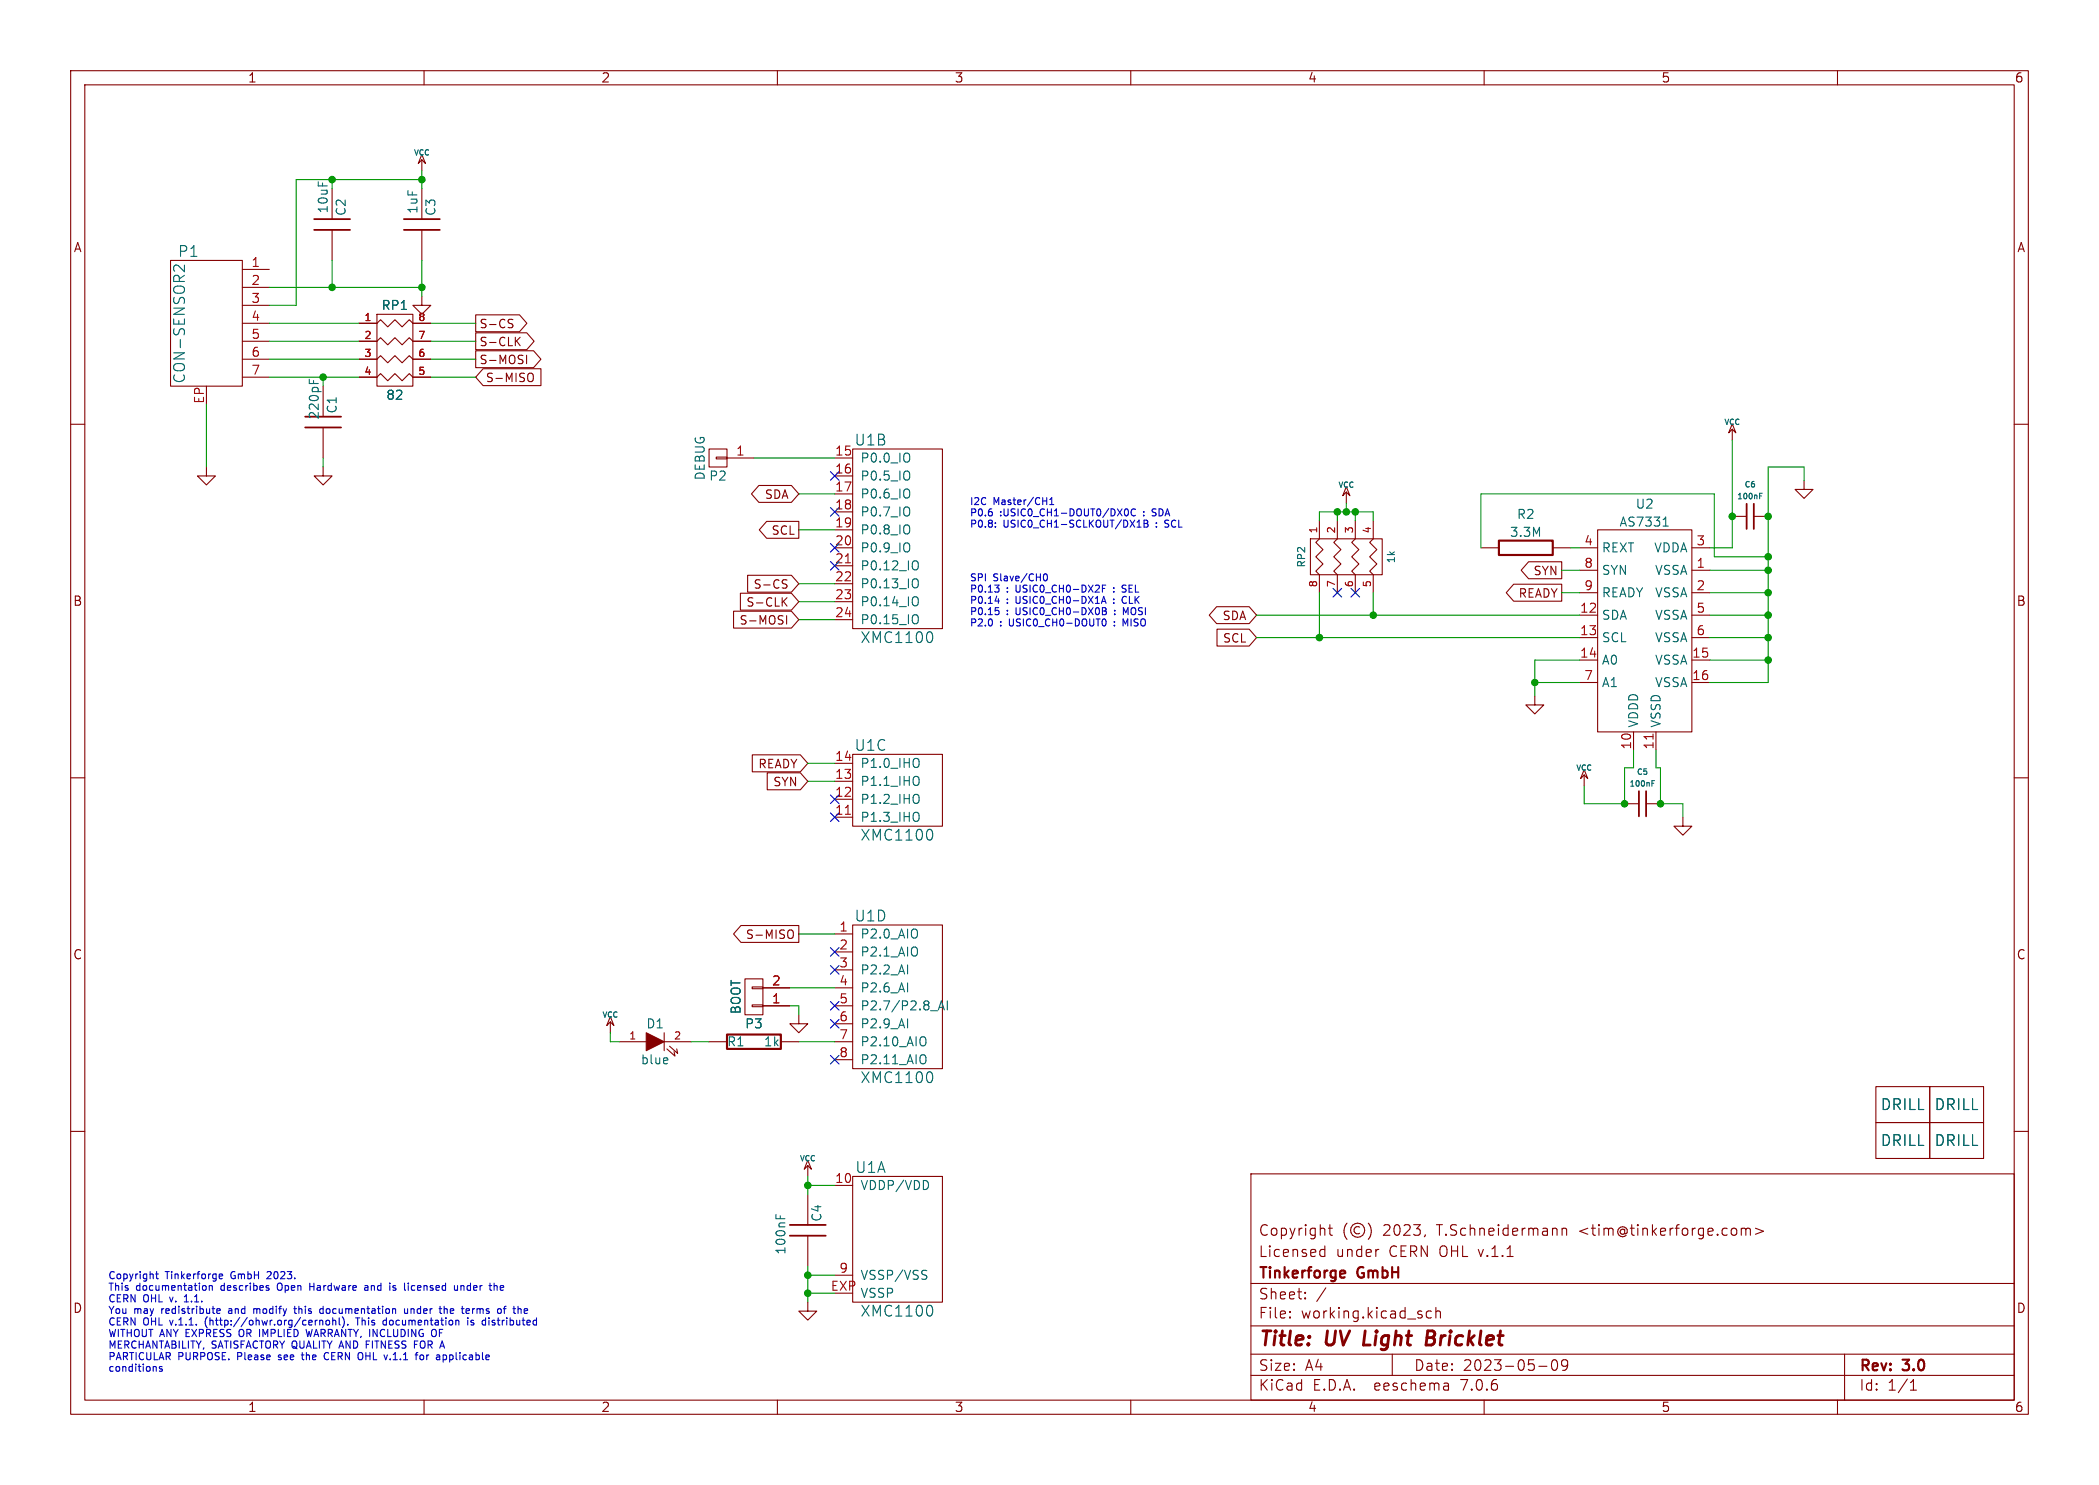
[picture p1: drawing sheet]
<svg xmlns="http://www.w3.org/2000/svg" width="297mm" height="210mm" viewBox="0 0 297 210" stroke-linecap="round" stroke-linejoin="round" font-family="sans-serif">
<g fill="none" stroke="#840000" stroke-width=".15">
<path d="M10 10h277v190h-277zM12 12h273v186h-273zM60 10v2M110 10v2M160 10v2M210 10v2M260 10v2M24.1 36.8h10.2v17.8h-10.2zM34.3 38.1h3.8M47 26.7v4.3M47 32.5v4.3M59.7 21.8l.5 1.3-.5-.5-.5 .5z"/>
<path d="M59.7 22.6v1.5M59.7 26.7v4.3M59.7 32.5v4.3M10 60h2M34.3 45.7h3.8M34.3 48.3h3.8M34.3 50.8h3.8M34.3 53.3h3.8M34.3 40.6h3.8M34.3 43.2h3.8M45.7 54.6v4.3M50.8 53.3h2.5l.5-.5 1.1 1 1-1 1 1 1-1 .5 .5h2.6"/>
<path d="M50.8 50.8h2.5l.5-.5 1.1 1 1-1 1 1 1-1 .5 .5h2.6M50.8 48.3h2.5l.5-.5 1.1 1 1-1 1 1 1-1 .5 .5h2.6M50.8 45.7h2.5l.5-.5 1.1 1 1-1 1 1 1-1 .5 .5h2.6M53.3 44.5h5.1v10.1h-5.1zM59.7 41.9v1.3h1.3l-1.3 1.3-1.3-1.3h1.3M67.3 47.1h7.2l1.1 1.2-1.1 1.2h-7.2zM67.3 49.6h8.2l1 1.2-1 1.2h-8.2zM67.3 44.5h6.2l1.1 1.2-1.1 1.2h-6.2zM68.4 52.1h8.1v2.4h-8.1l-1.1-1.2zM72.1 45.7l.4 .1 .1 .3-.3 .2h-.2M72.1 45.2h.5M73.1 48.2l.5 .7"/>
<path d="M73.6 47.7l-.7 .7M74.5 50.2v1.2M74.9 52.8a.4 .4 0 0 1 .6 .4v.4a.4 .4 0 0 1-.6 .4M245.1 59.9l.5 1.3-.5-.5-.5 .5zM285 60h2M29.2 66v1.3h1.3l-1.3 1.3-1.3-1.3h1.3M45.7 66v1.3h1.3l-1.3 1.3-1.3-1.3h1.3M45.7 60.5v4.3M100.3 63.5h2.6v2.5h-2.6zM101.3 64.6h1.6v.3h-1.6zM102.9 64.8h3.8M107.4 68.7h4.6l1 1.2-1 1.1h-4.6l-1.1-1.1z"/>
<path d="M108.5 73.7h4.5v2.4h-4.5l-1.1-1.2zM118.1 77.5h2.5M118.1 64.8h2.5M118.1 67.3h2.5M118.1 69.9h2.5M118.1 72.4h2.5M118.1 74.9h2.5M120.6 63.5h12.7v25.4h-12.7zM185.4 76.2h10.2v5.1h-10.2zM186.7 73.7v2.5l-.5 .5 1 1-1 1 1 1.1-1 1 .5 .5v2.5M189.2 73.7v2.5l-.5 .5 1 1-1 1 1 1.1-1 1 .5 .5v2.5M190.5 68.8l.5 1.3-.5-.5-.5 .5z"/>
<path d="M190.5 69.6v1.5M191.8 73.7v2.5l-.5 .5 1 1-1 1 1 1.1-1 1 .5 .5v2.5M194.3 73.7v2.5l-.5 .5 1 1-1 1 1 1.1-1 1 .5 .5v2.5M209.5 77.5h2.6M216.3 79.4h4.7v2.4h-4.7l-1.1-1.2zM219.7 77.5h2.5M223.5 77.5h2.6M226.1 74.9h13.3v28.6h-13.3zM239.4 77.5h2.5M245.1 60.7v1.5M245.1 73h2M248.2 73h2"/>
<path d="M255.3 67.9v1.3h1.2l-1.2 1.3-1.3-1.3h1.3M103.8 86.4h8.2l1 1.2-1 1.2h-8.2zM104.8 83.9h7.2l1 1.2-1 1.2h-7.2zM105.8 81.4h6.2l1 1.2-1 1.1h-6.2zM110.8 85l.6 .7M110.9 82.6l.3 .1 .2 .3-.3 .2h-.3M110.9 82h.5M111.3 87.1v1.2M111.4 84.5l-.7 .7M118.1 80h2.5M118.1 82.6h2.5M118.1 85.1h2.5"/>
<path d="M118.1 87.6h2.5M172.1 85.8h4.7l1 1.2-1 1.2h-4.7l-1-1.2zM172.2 89h4.6l1 1.2-1 1.2h-4.6zM214.2 82.6h6.8v2.4h-6.8l-1.1-1.2zM217.2 98.4v1.3h1.2l-1.2 1.3-1.3-1.3h1.3M223.5 80.6h2.6M223.5 87h2.6M223.5 90.2h2.6M223.5 93.3h2.6M223.5 96.5h2.6M223.5 83.8h2.6M239.4 80.6h2.5"/>
<path d="M239.4 87h2.5M239.4 90.2h2.5M239.4 93.3h2.5M239.4 96.5h2.5M239.4 83.8h2.5M10 110h2M106.4 106.7h6.8l1.1 1.3-1.1 1.2h-6.8zM108.6 109.3h4.6l1.1 1.2-1.1 1.2h-4.6zM118.1 115.6h2.5M118.1 113h2.5M118.1 110.5h2.5M118.1 108h2.5"/>
<path d="M120.6 106.7h12.7v10.1h-12.7zM224.2 108.8l.5 1.3-.5-.5-.6 .5zM224.2 109.6v1.5M229.9 113.7h2M231.1 103.5v2.5M232.9 113.7h2M234.3 103.5v2.5M238.1 115.6v1.2h1.3l-1.3 1.3-1.2-1.3h1.2M285 110h2M104.8 130.9h8.2v2.4h-8.2l-1-1.2zM105.4 138.4h2.5v5.1h-2.5zM106.4 139.6h1.5v.2h-1.5z"/>
<path d="M107.9 139.7h3.9M111.7 131.5a.4 .4 0 0 1 .6 .4v.4a.4 .4 0 0 1-.6 .4M118.1 132.1h2.5M118.1 134.6h2.5M118.1 137.2h2.5M118.1 139.7h2.5M120.6 130.8h12.7v20.3h-12.7zM10 160h2M86.4 143.8l.5 1.2-.5-.5-.5 .5zM86.4 144.5v1.6M87.6 147.3h3.8M94 147.3h3.8"/>
<path d="M94 146.1v2.5M94.4 148.3l1.1 1.1-.1-.7M94.7 148l1.2 1-.1-.7M100.3 147.3h2.6M106.4 142.1h1.5v.3h-1.5zM107.9 142.2h3.9M110.5 147.3h2.5M113 143.5v1.3h1.3l-1.3 1.3-1.2-1.3h1.2M118.1 142.2h2.5M118.1 144.8h2.5M118.1 147.3h2.5M118.1 149.9h2.5"/>
<path d="M265.4 158.8h7.6v5h-7.6zM265.4 153.7h7.6v5.1h-7.6zM273 158.8h7.7v5h-7.7zM273 153.7h7.7v5.1h-7.7zM285 160h2M114.3 164.1l.5 1.3-.5-.6-.5 .6zM114.3 164.8v1.6M114.3 168.9v4.3M114.3 174.8v4.3M118.1 167.6h2.5M120.6 166.4h12.7v17.8h-12.7zM177 166h108v32h-108z"/>
<path d="M186.9 177.6l.1 .1 .5-.1M186.9 176.8l.1-.1 .5 .1M187.5 176.2v1.5M188 173.7h.5M188.2 173.2v1.3v.1l.3 .1M190.6 173a1.72 1.72 0 0 0 0 2.3M192.4 173.6a.52 .52 0 0 0-.8 .4 .52 .52 0 0 0 .8 .4M193.6 173a1.72 1.72 0 0 1 0 2.3M195 176.7h.1M201.7 174.6l-.2 .3M221 173.8a.37 .37 0 0 1 .7 .1v.8M221 173.7v1"/>
<path d="M246.4 173.8a.37 .37 0 0 1 .6 .1M246.4 173.7v1M247 173.9l.2-.2 .4 .1 .1 .9M247 173.9v.8M248.4 173.7l1.1 .4-1.1 .5M60 198v2M110 198v2M114.3 184.2v1.2h1.3l-1.3 1.3-1.3-1.3h1.3M118.1 180.3h2.5M160 198v2M177 194.5h108M177 191.5h108"/>
<path d="M177 187.5h108M177 181.5h108M182.5 186.3h.1l-.1 .1M182.5 186.3v.1M182.5 185.5v.1M182.5 185.5h.1l-.1 .1M184.7 183.6v.1M184.7 183.6h-.1l.1 .1M184.7 182.8v.1M184.7 182.8h-.1l.1 .1M187.6 182.1l-1.3 2M197 191.5v3"/>
<path d="M202.5 185.5l-.4-.1-.3 .3v.4l.2 .2 .1 .1 .4-.1M203.2 185.5a.37 .37 0 0 1 .6 .1v.8M203.2 184.9v1.5M204.9 195.7l.1 .9M205 196.5l-.2 .1M205 196h-.2M210 198v2M217.7 193.2h1.2M219.7 192.4a.36 .36 0 0 1 .3-.1 .36 .36 0 0 1 .3 .3 .77 .77 0 0 1-.4 1.2 .91 .91 0 0 1-.2-1.4zM221.8 192.9l-.3 .3h-.3l-.2-.3v-.3l.1-.2 .4-.1 .2 .1a.99 .99 0 0 1-.3 1.4h-.3M260 198v2M261 191.5v6.5"/>
<path d="M270.3 196.6h.9M270.3 195.5l.4-.4v1.5"/>
<circle cx="192.1" cy="174" r="1"/>
</g>
<path d="M201.9 189.2h.7M202.6 189.2l.2 .1M202.7 188.2h-.7l-.2 2h.7l.2-.1M202.8 189.1l-.2 .1" fill="none" stroke="#840000" stroke-width=".4"/>
<path d="M212.1 76.5h7.6v2h-7.6zM102.9 146.3h7.6v2h-7.6zM190.1 179.7l.2 .1v.2l-.7 .2M190.3 180.6l-.2 .1" fill="none" stroke="#840000" stroke-width=".3"/>
<g fill="none" stroke="#006464" stroke-width=".15">
<path d="M26.1 37.5v.9l-.9-.8a.41 .41 0 0 0-.6 .2v.3M43.8 53.6v.6M44.4 53.8v.4M128.7 64.3v.9M128.7 66.8v.9M128.7 69.3v.9M128.7 71.9v.9M128.7 74.4v.9M128.7 77v.9M129.6 79.3l.1 .1a.81 .81 0 0 1-.1 1.2M235.3 74.4h.8M235.6 73.3l.1-.2v1.3"/>
<path d="M249 70.1h.2M249 69.8h.4M129.6 81.9h.1a.81 .81 0 0 1-.1 1.2M129.6 84.4l.1 .1a.81 .81 0 0 1-.1 1.2M129.6 86.9l.1 .1a.81 .81 0 0 1-.1 1.2M131.8 89.4a1.14 1.14 0 0 1 0 1.4M129.9 114.9a.9 .9 0 0 1 0 1.2M129.9 107.3a.9 .9 0 0 1 0 1.2M129.9 109.9a.9 .9 0 0 1 0 1.1M129.9 112.4a.9 .9 0 0 1 0 1.1M131.8 117.4a1.14 1.14 0 0 1 0 1.3M233.7 110.8h.3"/>
<path d="M233.7 110.4h.4M94.4 149.7l.1 .2-.6 .1M130.8 146.7a.9 .9 0 0 1 0 1.1M130.8 149.2a.9 .9 0 0 1 0 1.2M131.7 142.9h1M131.8 151.6a1.14 1.14 0 0 1 0 1.4M132.8 142.8l.4-1.3 .4 1.3M132.9 142.5h.6M134 141.5v1.3M109.8 171.7v.6M110.4 171.9v.4M130.7 179.6l.4 .1"/>
<path d="M131.3 167.3v.6M130.9 180.3l.2 .3v.2l-.2 .1M131.8 184.7a1.14 1.14 0 0 1 0 1.3"/>
</g>
<path d="M44.4 31h5.1M44.4 32.5h5.1M57.1 31h5.1M57.1 32.5h5.1M43.2 58.9h5.1M43.2 60.5h5.1M247.1 71.2v3.6M248.2 71.2v3.6M231.9 111.9v3.5M232.9 111.9v3.5M111.8 173.2h5M111.8 174.8h5" fill="none" stroke="#840000" stroke-width=".25"/>
<path d="M119.6 79.6h.7M119.6 115.2h.7M233.9 103.8v.7" fill="none" stroke="#a90000" stroke-width=".15"/>
<path d="M91.4 146.1l2.6 1.2-2.6 1.3z" fill="#840000" stroke="#840000" stroke-width=".15"/>
<g fill="none" stroke="#0000c2" stroke-width=".15">
<path d="M140.8 74.5v.1M140.8 73.9v.1M148.5 71.4h.6M148.5 70.7l.3-.3v1M159.1 72.3l.2-.3a.53 .53 0 0 1 .4 .5 .53 .53 0 0 1-.4 .5l-.2-.4M160.7 72.1a.47 .47 0 0 0-.7 .3 .47 .47 0 0 0 .5 .6l.2-.1M160.9 74.6h.6M160.9 73.8l.3-.2v1M161.9 73.6v1l.5-.1v-.3l-.2-.2M161.9 74h.3M162.2 73.6l.2 .1-.2 .3M163 72.9l.2 .1"/>
<path d="M163.1 72l-.1 .2 .1 .2M164.8 74.5l.1 .1M164.9 73.6l-.1 .1 .1 .3M140.8 85h.6M140.8 85.9h.5M141.2 83.1l.2 .2v.2l-.2 .2M141.2 86.3l.2 .2v.2l-.2 .2M141.3 84.7v.6M141.4 82.7l-.4 .4M147.7 81.2h.2a.53 .53 0 0 1 .3 .4 .53 .53 0 0 1-.3 .5l-.3-.3zM155.8 85.3l.4-1 .3 1M155.9 85h.5"/>
<path d="M156 83.2h.3M156 85.9l.5 .1v.2l-.2 .2M156 86.4h.3M156.1 87.6l.1-.1a.53 .53 0 0 1 .3 .5 .53 .53 0 0 1-.3 .5h-.1M156.3 86.4l.3 .2-.1 .2-.5 .1M156.5 82.7h-.5v1M157.6 83.6v.1M157.6 83.1v.1M157.6 84.7v.1M157.6 85.2v.1M157.7 88.4v.1M157.7 87.9v.1"/>
<path d="M157.7 86.8v.1M157.7 86.3v.1M158.8 83.7h.3M159.1 84.3a.53 .53 0 0 0-.3 .5 .53 .53 0 0 0 .3 .5M159.2 82.7h-.2l-.2 .2 .1 .3 .2 .1M159.2 88.2l-.3-.7v1M159.3 86.6l-.3-.7v1M22.2 179.8v.9l.2 .1M37.8 179.9h.1M22 193.3l.1 .1v.5M22 180.2h.4M22.9 193.3h-.2l-.2 .1 .1 .1 .3 .1v.3h-.4"/>
<path d="M26.1 184.1h.6M26.3 183.2l-.2 .2M28.8 181.8h.3l.1 .2-.1 .4-.3 .1M29.1 186.7v.6M29.6 181.9l.2-.1h.2v.7M29.6 181.8v.7M30.7 185.4l.5-.1-.1-.2h-.3l-.1 .1v.5h.4M31 180.3l.2-.1h.2l.1 .1v.1l-.5 .1M31 180.7l.2 .1h.3M32.4 185.4v.3M33.9 188.1v.8M35.9 185.1v.6"/>
<path d="M36.2 185.1l-.3 .1M37.9 182.1l.2 .2-.2 .2M37.9 181.8h.1M38.3 180.3l-.6 .5h.7M39.3 181.6v.7M39.4 192.2l.1 .1M39.4 191.7v.2M41.6 185.1h.3M41.7 184.7v.9l.2 .1M42.6 191.6h.4M42.8 191.3v.8l.2 .2M43.3 188l.2 1 .2-.7 .2 .7"/>
<path d="M43.8 181.5v1M43.8 181.9h.6M45.2 185.6l.2 .1h.3M45.2 186.7v.7M45.2 186.8l.2-.1 .2 .1 .1 .6M45.7 185.1h-.3l-.2 .2M45.7 184.7v1M46.1 191.3a.5 .5 0 0 0-.2 .7 .5 .5 0 0 0 .5 .2M46.2 186.8l.2-.1 .2 .2v.3l-.2 .2-.2-.1-.1-.1zM47.1 186.8l.1-.1 .3 .1v.6M47.1 186.4v1M48 186.4v.8l.1 .2"/>
<path d="M48.5 186.3a1.19 1.19 0 0 1 0 1.4M49.2 187.3v.1M50.6 186.4v1M51.2 191.3a.72 .72 0 0 1 0 .9M51.6 181.8h.4l.1 .7M51.8 190.1h.4M52.1 182l-.4 .1-.1 .1 .1 .3 .4-.1M54.2 187.3l.2 .1 .3-.1M54.7 186.8l-.3-.1-.2 .1M54.7 186.4v1M55.6 182.4h.4M56 181.8h-.3l-.1 .1v.2l.4 .1"/>
<path d="M57.2 185.1l.1 .6h.2h.2M57.7 185.1v.6M57.8 181.5v.1M58.2 185.1v.6M58.3 181.8l-.1 .2 .1 .4M58.3 185.1l-.1 .1M58.6 190.1h.4M59.5 191.7l.3-.1 .1 .2v.3l-.1 .2-.3-.1-.1-.1zM61.6 188.1a.72 .72 0 0 1 0 .9M62.7 191.7l.3-.1 .2 .2-.1 .4h-.4M62.9 185.2l.1-.1h.2l.1 .6M62.9 184.7v1"/>
<path d="M64.3 181.8l.1 .6 .2 .1 .1-.1M64.7 181.8v.7M64.8 186.7l.1 .2v.5M65.2 181.8v.7M65.6 181.8h-.2l-.2 .1M66.2 186.4v.1M66.2 186.7v.7M66.3 185.1l.1 .2-.5 .1M66.4 185.7h-.1M66.6 187.3h.4M66.9 185.1v.6M66.9 185.2v.1"/>
<path d="M67 186.8l-.2-.1-.2 .2 .1 .1 .3 .1M69.2 186.4v.1M69.2 186.7v.7M70.1 181.8l.2 .1v.6M70.8 181.8v.6M71.2 185.1h.4M71.3 182l-.5 .1M71.6 184.7l-.2 .2v.8M74.2 185.7h.4M74.2 185.1h.3l.2 .2-.5 .1"/>
</g>
<g fill="none" stroke="#009600" stroke-width=".15">
<path d="M47 25.4v1.3M47 36.8v3.8M59.7 25.4h-17.8v17.8h-3.8M59.7 24.1v2.6M59.7 36.8v5.1M29.2 57.2v8.8M38.1 48.3h12.7M38.1 45.7h12.7M38.1 50.8h12.7M38.1 40.6h21.6M38.1 53.3h12.7M45.7 53.3v1.3"/>
<path d="M61 48.3h6.3M61 45.7h6.3M61 50.8h6.3M61 53.3h6.3M45.7 64.8v1.2M106.7 64.8h11.4M113 69.9h5.1M113 74.9h5.1M186.7 73.7v-1.3h7.6v1.3M189.2 72.4v1.3M190.5 71.1v1.3M191.8 72.4v1.3"/>
<path d="M209.5 77.5v-7.6h33.1v8.8h7.6M222.2 77.5h1.3M245.1 62.2v15.3h-3.2M255.3 67.9v-1.9h-5.1v30.5h-8.3M113 85.1h5.1M113 82.6h5.1M113 87.6h5.1M177.8 87h45.7M177.8 90.2h45.7M186.7 83.8v6.4M194.3 83.8v3.2M217.2 96.5h6.3"/>
<path d="M221 80.6h2.5M221 83.8h2.5M223.5 93.3h-6.3v5.1M241.9 87h8.3M241.9 93.3h8.3M241.9 90.2h8.3M241.9 80.6h8.3M241.9 83.8h8.3M114.3 110.5h3.8M114.3 108h3.8M231.1 106v2.6h-1.2v5.1h-5.7v-2.6M234.3 106v2.6h.6v5.1h3.2v1.9"/>
<path d="M111.8 139.7h6.3M113 132.1h5.1M86.4 146.1v1.2h1.2M97.8 147.3h2.5M111.8 142.2h1.2v1.3M113 147.3h5.1M114.3 166.4v2.5M114.3 179.1v5.1M114.3 167.6h3.8M114.3 182.9h3.8M114.3 180.3h3.8"/>
</g>
<g fill="none" stroke="#000084" stroke-width=".15">
<path d="M117.5 66.7l1.2 1.2M117.5 79.4l1.2 1.2M117.5 76.9l1.2 1.2M117.5 71.8l1.2 1.2M118.7 66.7l-1.2 1.2M118.7 79.4l-1.2 1.2M118.7 76.9l-1.2 1.2M118.7 71.8l-1.2 1.2M188.6 83.2l1.2 1.2M189.8 83.2l-1.2 1.2M191.2 83.2l1.2 1.2M192.4 83.2l-1.2 1.2"/>
<path d="M117.5 112.4l1.2 1.2M117.5 115l1.2 1.2M118.7 112.4l-1.2 1.2M118.7 115l-1.2 1.2M117.5 136.6l1.2 1.2M117.5 134l1.2 1.2M118.7 136.6l-1.2 1.2M118.7 134l-1.2 1.2M117.5 141.6l1.2 1.2M117.5 144.2l1.2 1.2M117.5 149.3l1.2 1.2M118.7 141.6l-1.2 1.2"/>
<path d="M118.7 144.2l-1.2 1.2M118.7 149.3l-1.2 1.2"/>
</g>
<g fill="#009600" stroke="#009600" stroke-width=".15">
<circle cx="114.3" cy="180.3" r=".46"/>
<circle cx="114.3" cy="182.9" r=".46"/>
<circle cx="114.3" cy="167.6" r=".46"/>
<circle cx="250.2" cy="83.8" r=".46"/>
<circle cx="250.2" cy="87" r=".46"/>
<circle cx="250.2" cy="90.2" r=".46"/>
<circle cx="250.2" cy="73" r=".46"/>
<circle cx="245.1" cy="73" r=".46"/>
<circle cx="250.2" cy="78.7" r=".46"/>
<circle cx="250.2" cy="80.6" r=".46"/>
<circle cx="194.3" cy="87" r=".46"/>
<circle cx="191.8" cy="72.4" r=".46"/>
<circle cx="217.2" cy="96.5" r=".46"/>
<circle cx="190.5" cy="72.4" r=".46"/>
<circle cx="189.2" cy="72.4" r=".46"/>
<circle cx="47" cy="40.6" r=".46"/>
<circle cx="47" cy="25.4" r=".46"/>
<circle cx="59.7" cy="40.6" r=".46"/>
<circle cx="45.7" cy="53.3" r=".46"/>
<circle cx="59.7" cy="25.4" r=".46"/>
<circle cx="229.9" cy="113.7" r=".46"/>
<circle cx="234.9" cy="113.7" r=".46"/>
<circle cx="250.2" cy="93.3" r=".46"/>
<circle cx="186.7" cy="90.2" r=".46"/>
</g>
<g font-size="2.8" fill="#840000">
<text x="178" y="190.9">Title:</text>
<text x="187.7" y="190.9">UV Light</text>
<text x="203.4" y="190.9">Bricklet</text>
</g>
<g font-size="2.1" fill="#006464">
<text x="25.1" y="36.6">P1</text>
<text x="26.4" y="54.3" transform="rotate(-90 26.4 54.3)">CON-SENSOR2</text>
<text x="120.8" y="63.2">U1B</text>
<text x="121.7" y="91.2">XMC1100</text>
<text x="120.8" y="106.4">U1C</text>
<text x="121.7" y="119.1">XMC1100</text>
<text x="120.8" y="130.5">U1D</text>
<text x="121.7" y="153.4">XMC1100</text>
<text x="266" y="157.2">DRILL</text>
<text x="273.7" y="157.2">DRILL</text>
<text x="120.9" y="166.1">U1A</text>
<text x="266" y="162.3">DRILL</text>
<text x="273.7" y="162.3">DRILL</text>
<text x="121.7" y="186.4">XMC1100</text>
</g>
<g font-size="2.1" fill="#840000">
<text x="178" y="178">Licensed</text>
<text x="178" y="175">Copyright</text>
<text x="189" y="178">under</text>
<text x="195.7" y="175">2023,</text>
<text x="196.6" y="178">CERN OHL v.1.1</text>
<text x="203.5" y="175">T.Schneidermann</text>
<text x="223.7" y="175">&lt;tim@tinkerforge.com&gt;</text>
<text x="178" y="184">Sheet:</text>
<text x="178" y="181.2">Tinkerforge</text>
<text x="192.2" y="181.2">GmbH</text>
<text x="178" y="186.7">File:</text>
<text x="184.1" y="186.7">working.kicad_sch</text>
<text x="178" y="196.9">KiCad</text>
<text x="178" y="194.1">Size:</text>
<text x="184.7" y="194.1">A4</text>
<text x="185.7" y="196.9">E.D.A.</text>
<text x="194.6" y="196.9">eeschema</text>
<text x="200" y="194.1">Date:</text>
<text x="207" y="196.9">7.0.6</text>
<text x="207" y="194.1">2023-05-09</text>
<text x="263" y="194.3">Rev:</text>
<text x="263" y="196.9">Id:</text>
<text x="267.1" y="196.9">1/1</text>
<text x="269.4" y="194.3">3.0</text>
</g>
<g font-size="1.8" fill="#840000">
<text x="35" y="11.9">1</text>
<text x="85" y="11.9">2</text>
<text x="135" y="11.9">3</text>
<text x="185" y="11.9">4</text>
<text x="235" y="11.9">5</text>
<text x="285" y="11.9">6</text>
<text x="10.3" y="35.9">A</text>
<text x="285.3" y="35.9">A</text>
<text x="10.3" y="85.9">B</text>
<text x="285.3" y="85.9">B</text>
<text x="10.3" y="135.9">C</text>
<text x="285.3" y="135.9">C</text>
<text x="10.3" y="185.9">D</text>
<text x="285.3" y="185.9">D</text>
<text x="35" y="199.9">1</text>
<text x="85" y="199.9">2</text>
<text x="135" y="199.9">3</text>
<text x="185" y="199.9">4</text>
<text x="235" y="199.9">5</text>
<text x="285" y="199.9">6</text>
</g>
<g font-size="1.8" fill="#006464">
<text x="46.6" y="30.3" transform="rotate(-90 46.6 30.3)">10uF</text>
<text x="49.1" y="30.6" transform="rotate(-90 49.1 30.6)">C2</text>
<text x="59.3" y="30.3" transform="rotate(-90 59.3 30.3)">1uF</text>
<text x="61.8" y="30.6" transform="rotate(-90 61.8 30.6)">C3</text>
<text x="53.9" y="44">RP1</text>
<text x="45.3" y="59.4" transform="rotate(-90 45.3 59.4)">220pF</text>
<text x="47.9" y="58.6" transform="rotate(-90 47.9 58.6)">C1</text>
<text x="54.6" y="56.7">82</text>
<text x="121.7" y="65.6">P0.0_IO</text>
<text x="99.9" y="68" transform="rotate(-90 99.9 68)">DEBUG</text>
<text x="100.3" y="68.2">P2</text>
<text x="121.7" y="68.2">P0.5_IO</text>
<text x="121.7" y="70.7">P0.6_IO</text>
<text x="121.7" y="73.3">P0.7_IO</text>
<text x="121.7" y="75.8">P0.8_IO</text>
<text x="213.6" y="76.1">3.3M</text>
<text x="214.6" y="73.6">R2</text>
<text x="229.1" y="74.7">AS7331</text>
<text x="231.4" y="72.1">U2</text>
<text x="121.7" y="78.3">P0.9_IO</text>
<text x="121.7" y="80.9">P0.12_IO</text>
<text x="121.7" y="83.4">P0.13_IO</text>
<text x="226.6" y="78.3">REXT</text>
<text x="226.6" y="81.5">SYN</text>
<text x="234" y="78.3">VDDA</text>
<text x="234.1" y="81.5">VSSA</text>
<text x="121.7" y="86">P0.14_IO</text>
<text x="121.7" y="88.5">P0.15_IO</text>
<text x="226.6" y="87.9">SDA</text>
<text x="226.6" y="84.7">READY</text>
<text x="234.1" y="84.7">VSSA</text>
<text x="234.1" y="87.9">VSSA</text>
<text x="226.6" y="91">SCL</text>
<text x="226.6" y="94.2">A0</text>
<text x="234.1" y="94.2">VSSA</text>
<text x="234.1" y="91">VSSA</text>
<text x="226.6" y="97.4">A1</text>
<text x="234.1" y="97.4">VSSA</text>
<text x="232" y="103" transform="rotate(-90 232 103)">VDDD</text>
<text x="235.2" y="103" transform="rotate(-90 235.2 103)">VSSD</text>
<text x="121.7" y="113.9">P1.2_IHO</text>
<text x="121.7" y="111.4">P1.1_IHO</text>
<text x="121.7" y="108.8">P1.0_IHO</text>
<text x="121.7" y="116.4">P1.3_IHO</text>
<text x="121.7" y="132.9">P2.0_AIO</text>
<text x="121.7" y="135.5">P2.1_AIO</text>
<text x="105" y="143.5" transform="rotate(-90 105 143.5)">BOOT</text>
<text x="121.7" y="138">P2.2_AI</text>
<text x="121.7" y="140.6">P2.6_AI</text>
<text x="121.7" y="143.1">P2.7/P2.8_AI</text>
<text x="91.4" y="145.6">D1</text>
<text x="102.8" y="148.2">R1</text>
<text x="105.3" y="145.6">P3</text>
<text x="108" y="148.2">1k</text>
<text x="121.7" y="145.6">P2.9_AI</text>
<text x="121.7" y="148.2">P2.10_AIO</text>
<text x="90.6" y="150.7">blue</text>
<text x="121.7" y="150.7">P2.11_AIO</text>
<text x="116.4" y="172.9" transform="rotate(-90 116.4 172.9)">C4</text>
<text x="121.7" y="168.5">VDDP/VDD</text>
<text x="111.4" y="177.5" transform="rotate(-90 111.4 177.5)">100nF</text>
<text x="121.7" y="181.2">VSSP/VSS</text>
<text x="121.7" y="183.7">VSSP</text>
</g>
<g font-size="1.8" fill="#a90000">
<text x="35.5" y="37.8">1</text>
<text x="35.5" y="40.4">2</text>
<text x="35.5" y="42.9">3</text>
<text x="35.5" y="45.5">4</text>
<text x="35.5" y="48">5</text>
<text x="35.5" y="50.5">6</text>
<text x="35.5" y="53.1">7</text>
<text x="29" y="57.2" transform="rotate(-90 29 57.2)">EP</text>
<text x="104.1" y="64.5">1</text>
<text x="118.1" y="64.5">15</text>
<text x="118.1" y="67.1">16</text>
<text x="118.1" y="69.6">17</text>
<text x="118.1" y="72.1">18</text>
<text x="118.1" y="74.7">19</text>
<text x="118.1" y="77.2">20</text>
<text x="224.1" y="77.2">4</text>
<text x="240" y="77.2">3</text>
<text x="118.1" y="79.8">21</text>
<text x="118.1" y="82.3">22</text>
<text x="224.1" y="80.4">8</text>
<text x="224.1" y="83.6">9</text>
<text x="240" y="80.4">1</text>
<text x="240" y="83.6">2</text>
<text x="118.1" y="84.8">23</text>
<text x="118.1" y="87.4">24</text>
<text x="223.5" y="86.7">12</text>
<text x="223.5" y="89.9">13</text>
<text x="240" y="86.7">5</text>
<text x="240" y="89.9">6</text>
<text x="223.5" y="93.1">14</text>
<text x="239.4" y="93.1">15</text>
<text x="224.1" y="96.3">7</text>
<text x="239.4" y="96.3">16</text>
<text x="118.1" y="107.7">14</text>
<text x="230.9" y="106.1" transform="rotate(-90 230.9 106.1)">10</text>
<text x="234.1" y="106.1" transform="rotate(-90 234.1 106.1)">11</text>
<text x="118.1" y="112.8">12</text>
<text x="118.1" y="110.2">13</text>
<text x="118.1" y="115.3">11</text>
<text x="118.7" y="131.8">1</text>
<text x="118.7" y="134.4">2</text>
<text x="118.7" y="136.9">3</text>
<text x="109.1" y="142">1</text>
<text x="109.1" y="139.4">2</text>
<text x="118.7" y="139.4">4</text>
<text x="118.7" y="142">5</text>
<text x="118.7" y="144.5">6</text>
<text x="118.7" y="147.1">7</text>
<text x="118.7" y="149.6">8</text>
<text x="118.1" y="167.4">10</text>
<text x="117.5" y="182.6">EXP</text>
<text x="118.7" y="180.1">9</text>
</g>
<g font-size="1.7" fill="#840000">
<text x="67.8" y="46.6">S-CS</text>
<text x="67.8" y="49.2">S-CLK</text>
<text x="67.8" y="51.7">S-MOSI</text>
<text x="68.7" y="54.3">S-MISO</text>
<text x="108.1" y="70.8">SDA</text>
<text x="109.1" y="75.8">SCL</text>
<text x="106.5" y="83.5">S-CS</text>
<text x="216.9" y="81.6">SYN</text>
<text x="104.5" y="88.5">S-MOSI</text>
<text x="105.5" y="86">S-CLK</text>
<text x="172.9" y="87.9">SDA</text>
<text x="214.8" y="84.7">READY</text>
<text x="172.9" y="91.1">SCL</text>
<text x="107.2" y="108.9">READY</text>
<text x="109.3" y="111.4">SYN</text>
<text x="105.4" y="133">S-MISO</text>
</g>
<g font-size="1.4" fill="#a90000">
<text x="51.5" y="45.5">1</text>
<text x="59.1" y="45.5">8</text>
<text x="51.5" y="48">2</text>
<text x="51.5" y="50.5">3</text>
<text x="51.5" y="53.1">4</text>
<text x="59.1" y="53.1">5</text>
<text x="59.1" y="50.5">6</text>
<text x="59.1" y="48">7</text>
<text x="186.4" y="75.5" transform="rotate(-90 186.4 75.5)">1</text>
<text x="189" y="75.5" transform="rotate(-90 189 75.5)">2</text>
<text x="191.5" y="75.5" transform="rotate(-90 191.5 75.5)">3</text>
<text x="194.1" y="75.5" transform="rotate(-90 194.1 75.5)">4</text>
<text x="186.4" y="83.2" transform="rotate(-90 186.4 83.2)">8</text>
<text x="189" y="83.2" transform="rotate(-90 189 83.2)">7</text>
<text x="191.5" y="83.2" transform="rotate(-90 191.5 83.2)">6</text>
<text x="194.1" y="83.2" transform="rotate(-90 194.1 83.2)">5</text>
<text x="88.9" y="147.1">1</text>
<text x="95.3" y="147.1">2</text>
</g>
<g font-size="1.4" fill="#0000c2">
<text x="137.2" y="71.5">I2C</text>
<text x="140.6" y="71.5">Master/CH1</text>
<text x="137.2" y="73.1">P0.6</text>
<text x="137.2" y="74.7">P0.8:</text>
<text x="141.5" y="73.1">:USIC0_CH1-DOUT0/DX0C</text>
<text x="142" y="74.7">USIC0_CH1-SCLKOUT/DX1B</text>
<text x="162" y="73.1">:</text>
<text x="163.5" y="73.1">SDA</text>
<text x="163.8" y="74.7">:</text>
<text x="165.3" y="74.7">SCL</text>
<text x="137.2" y="82.3">SPI</text>
<text x="137.2" y="83.9">P0.13</text>
<text x="140.6" y="82.3">Slave/CH0</text>
<text x="142.5" y="83.9">:</text>
<text x="144" y="83.9">USIC0_CH0-DX2F</text>
<text x="159.5" y="83.9">SEL</text>
<text x="137.2" y="85.5">P0.14</text>
<text x="137.2" y="87.1">P0.15</text>
<text x="137.2" y="88.7">P2.0</text>
<text x="141.5" y="88.7">:</text>
<text x="142.5" y="85.5">:</text>
<text x="142.5" y="87.1">:</text>
<text x="143" y="88.7">USIC0_CH0-DOUT0</text>
<text x="144" y="85.5">USIC0_CH0-DX1A</text>
<text x="144" y="87.1">USIC0_CH0-DX0B</text>
<text x="159.5" y="85.5">CLK</text>
<text x="159.6" y="88.7">MISO</text>
<text x="159.7" y="87.1">MOSI</text>
<text x="15.2" y="181">Copyright</text>
<text x="15.2" y="182.6">This</text>
<text x="15.2" y="184.2">CERN</text>
<text x="15.2" y="185.9">You</text>
<text x="19" y="185.9">may</text>
<text x="19.3" y="182.6">documentation</text>
<text x="20.3" y="184.2">OHL</text>
<text x="23.1" y="185.9">redistribute</text>
<text x="23.4" y="181">Tinkerforge</text>
<text x="24.3" y="184.2">v.</text>
<text x="26.5" y="184.2">1.1.</text>
<text x="31.5" y="182.6">describes</text>
<text x="32.8" y="185.9">and</text>
<text x="32.9" y="181">GmbH</text>
<text x="36.6" y="185.9">modify</text>
<text x="38.3" y="181">2023.</text>
<text x="39.7" y="182.6">Open</text>
<text x="42.6" y="185.9">this</text>
<text x="44.5" y="182.6">Hardware</text>
<text x="46.5" y="185.9">documentation</text>
<text x="52.6" y="182.6">and</text>
<text x="56.3" y="182.6">is</text>
<text x="58.7" y="182.6">licensed</text>
<text x="58.7" y="185.9">under</text>
<text x="64" y="185.9">the</text>
<text x="66" y="182.6">under</text>
<text x="67.4" y="185.9">terms</text>
<text x="71.3" y="182.6">the</text>
<text x="72.6" y="185.9">of</text>
<text x="15.2" y="187.5">CERN</text>
<text x="15.2" y="189.2">WITHOUT ANY EXPRESS</text>
<text x="15.2" y="190.8">MERCHANTABILITY,</text>
<text x="20.3" y="187.5">OHL</text>
<text x="24.3" y="187.5">v.1.1.</text>
<text x="29.5" y="187.5">(http://ohwr.org/cernohl).</text>
<text x="30" y="190.8">SATISFACTORY QUALITY AND</text>
<text x="34.3" y="189.2">OR IMPLIED</text>
<text x="44.3" y="189.2">WARRANTY, INCLUDING</text>
<text x="51.1" y="187.5">This</text>
<text x="52.5" y="190.8">FITNESS</text>
<text x="55.2" y="187.5">documentation</text>
<text x="59.6" y="190.8">FOR</text>
<text x="62.5" y="189.2">OF</text>
<text x="67.4" y="187.5">is</text>
<text x="69.7" y="187.5">distributed</text>
<text x="15.2" y="192.4">PARTICULAR</text>
<text x="15.2" y="194.1">conditions</text>
<text x="25.2" y="192.4">PURPOSE.</text>
<text x="33.8" y="192.4">Please</text>
<text x="39.9" y="192.4">see</text>
<text x="43.4" y="192.4">the</text>
<text x="46.8" y="192.4">CERN</text>
<text x="51.9" y="192.4">OHL</text>
<text x="55.9" y="192.4">v.1.1</text>
<text x="60.6" y="192.4">for</text>
<text x="63.7" y="192.4">applicable</text>
</g>
<g font-size="1.4" fill="#006464">
<text x="184.9" y="80.4" transform="rotate(-90 184.9 80.4)">RP2</text>
<text x="197.6" y="79.8" transform="rotate(-90 197.6 79.8)">1k</text>
</g>
<g font-size="1.1" fill="#006464">
<text x="58.4" y="22.2">VCC</text>
<text x="243.9" y="60.3">VCC</text>
<text x="189.3" y="69.2">VCC</text>
<text x="245.7" y="70.8">100nF</text>
<text x="246.7" y="69.1">C6</text>
<text x="222.9" y="109.2">VCC</text>
<text x="230.4" y="111.5">100nF</text>
<text x="231.5" y="109.8">C5</text>
<text x="85.1" y="144.1">VCC</text>
<text x="113.1" y="164.4">VCC</text>
</g>
</svg>
